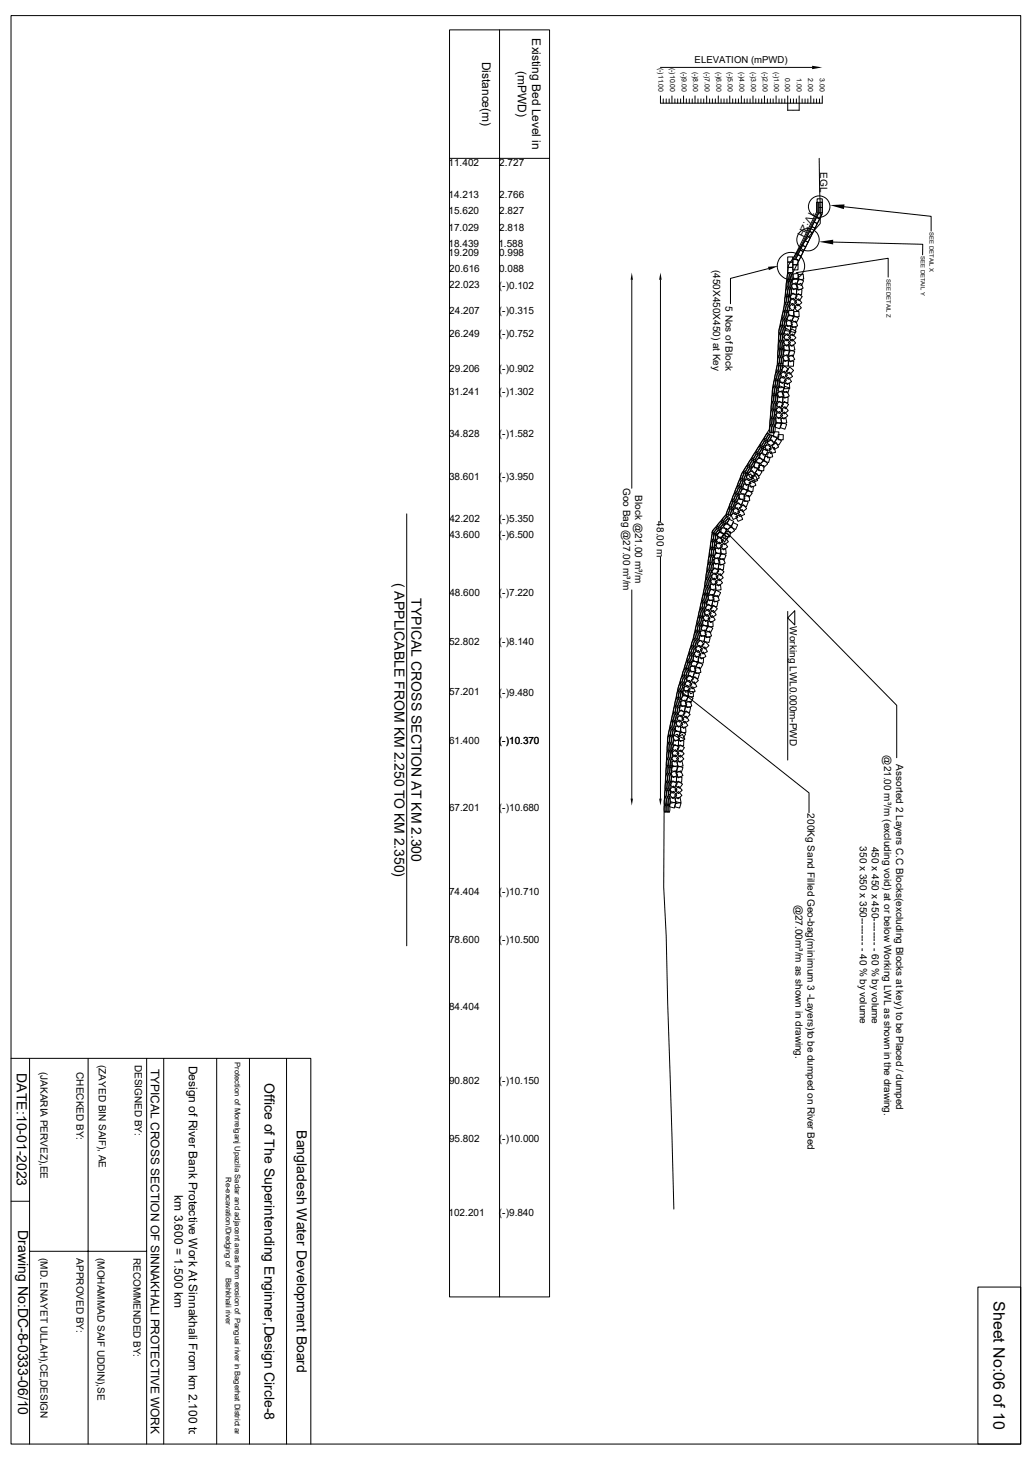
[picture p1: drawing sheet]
<svg xmlns="http://www.w3.org/2000/svg" width="297mm" height="420mm" viewBox="0 0 297 420" stroke-linecap="round" stroke-linejoin="round" font-family="sans-serif">
<g fill="none" stroke="#000" stroke-width=".29">
<path d="M3.2 4.5h290.6v410.9h-290.6zM129.4 8.6h28.8v364.5h-28.8zM143.8 8.6v364.5M190.1 19.4h43.6M190.1 27.6v2.1h46.5v-2.1M190.9 28.4v1.3M191.7 28.4v1.3M192.6 28.4v1.3M193.4 27.6v2.1M194.2 28.4v1.3M195 28.4v1.3M195.9 28.4v1.3"/>
<path d="M196.7 27.6v2.1M197.5 28.4v1.3M198.4 28.4v1.3M199.2 28.4v1.3M200 27.6v2.1M200.9 28.4v1.3M201.7 28.4v1.3M202.5 28.4v1.3M203.4 27.6v2.1M204.2 28.4v1.3M205 28.4v1.3M205.9 28.4v1.3"/>
<path d="M206.7 27.6v2.1M207.5 28.4v1.3M208.4 28.4v1.3M209.2 28.4v1.3M210 27.6v2.1M210.9 28.4v1.3M211.7 28.4v1.3M212.5 28.4v1.3M213.4 27.6v2.1M214.2 28.4v1.3M215 28.4v1.3M215.9 28.4v1.3"/>
<path d="M216.7 27.6v2.1M217.5 28.4v1.3M218.4 28.4v1.3M219.2 28.4v1.3M220 27.6v2.1M220.9 28.4v1.3M221.7 28.4v1.3M222.5 28.4v1.3M223.4 27.6v2.1M224.2 28.4v1.3M225 28.4v1.3M225.8 28.4v1.3"/>
<path d="M226.7 27.6v4.1h3.3v-4.1M227.5 28.4v1.3M228.3 28.4v1.3M228.3 31.7h.1M229.2 28.4v1.3M230.8 28.4v1.3M231.7 28.4v1.3M232.5 28.4v1.3M233.3 27.6v2.1M234.2 28.4v1.3M235 28.4v1.3M235.8 28.4v1.3"/>
<path d="M129.4 45.6h28.8M235.2 58.2h-.2v2.8l-6.8 13.7M235.2 57.2h1.4v1h-.9v1.5h.9v1.5h-.9v-1.5h.9v-1.5h-1.4zM235.3 58.2v2.9l-6.7 13.6M235.7 58.2v3l-6.8 13.5M235.8 45.6l.3 18.7-6.1 7.2-3.1 4.7-1.3 12-1.4 6.8-.5 9.8-1.4 6.8-.9 11.9-7.9 12.6-4.6 12-3.9 4.6-2.4 16.7-3 14-4.5 14.6-2.9 14-1.1 19.3-.1 24 .7 13.9 2.2 78.6M236.6 58.2v3.4l-9.9 19.8M243 59.5l25 2.7v4.3M221.1 77.3l-10.9 2.8v7.3M226.7 76.9h1.5v1.5h-1.5zM226.7 75.4h1.5v1.5h-1.5zM226.7 73.9h1.5v1.5h-1.5z"/>
<path d="M226.9 78.5a1.87 1.87 0 0 1-.2 2.1l-.2-.8zM227.4 78.6a1.87 1.87 0 0 1-.2 2.1l-.1-.8zM228 78.6a1.87 1.87 0 0 1-.2 2.2l-.2-.8zM228.2 78.8l1.5-.1 .1 1.4-1.5 .2zM228.2 76.2h1.5v1.4h-1.5zM228.2 74.7h1.5v1.5h-1.5zM228.4 80l1.4 .6-.6 1.4-1.4-.6zM229.2 78.4l26.4-4.1v5.4M229.7 79l1.4-.2 .2 1.5-1.5 .2zM235.7 61.2l.9 .4-.7 1.4-.9-.5-.7 1.4 .9 .4-.6 1.4-1-.5-.6 1.3 .9 .5-.7 1.3-.9-.4-.7 1.3 .9 .5-.6 1.3-.9-.4-.7 1.3 .9 .4-.7 1.4-.9-.5-.6 1.4 .9 .5 .6-1.4-.9-.5 .7-1.3 .9 .4 .7-1.3-.9-.4 .6-1.4 .9 .5 .7-1.4-.9-.4 .7-1.4 .9 .5 .7-1.3-1-.5 .7-1.3 .9 .4 .7-1.3-.9-.5zM239.8 69.6l25.8 .7-.1 3M181.8 80.5v60"/>
<path d="M190.1 80.5v69.5M224.2 98.2a1.93 1.93 0 0 1 0 2.2l-.2-.5zM224.3 96a1.93 1.93 0 0 1 0 2.1l-.2-.4zM224.6 93.8a1.96 1.96 0 0 1-.3 2.1l-.1-1.1zM224.7 98.2a1.93 1.93 0 0 1 0 2.2l-.2-.5zM224.9 96a1.93 1.93 0 0 1 0 2.2l-.2-.5zM225.1 91.7a1.96 1.96 0 0 1-.4 2.1v-1.1zM225.2 93.9a1.96 1.96 0 0 1-.4 2.2v-1.1zM225.3 98.3a1.93 1.93 0 0 1 0 2.1l-.2-.5zM225.4 98.5l1.1-1 1 1.1-1.1 1zM225.4 96.1a1.93 1.93 0 0 1 0 2.1l-.2-.5zM225.5 97l1.1-1 1 1.1-1.1 1z"/>
<path d="M225.5 99.4l1.4-.3 .3 1.5-1.4 .3zM225.6 89.5a1.96 1.96 0 0 1-.4 2.1v-1.1zM225.6 91.8a1.96 1.96 0 0 1-.3 2.1v-1.1zM225.7 94.1a1.96 1.96 0 0 1-.3 2.1l-.1-1.1zM226 87.3a1.96 1.96 0 0 1-.3 2.2l-.1-1.2zM226.1 89.6a1.96 1.96 0 0 1-.3 2.1l-.1-1.1zM226.1 85.1a1.72 1.72 0 0 1 0 1.9v.2a1.72 1.72 0 0 1 0-1.9zM226.1 92.5l1.5-.5 .4 1.5-1.4 .4zM226.2 91.9a1.96 1.96 0 0 1-.4 2.1v-1.1zM226.2 93.6l1.5 .3-.3 1.4-1.5-.3zM226.4 82.9a1.72 1.72 0 0 1 0 1.9l-.1 .2a1.72 1.72 0 0 1 0-1.9zM226.4 94.5l1.2 .8-.8 1.3-1.2-.8z"/>
<path d="M226.6 80.7a1.72 1.72 0 0 1 0 1.9l-.1 .2a1.72 1.72 0 0 1 0-1.9zM226.6 87.4a1.96 1.96 0 0 1-.4 2.1v-1.1zM226.7 89.7a1.96 1.96 0 0 1-.4 2.1v-1.1zM226.7 85.1a1.72 1.72 0 0 1 0 2v.1a1.72 1.72 0 0 1 0-1.9zM226.9 98.6l1.1-1.1 1 1.2-1.1 1zM226.9 82.9a1.72 1.72 0 0 1 0 2v.1a1.72 1.72 0 0 1 0-1.9zM226.9 89.4l1.5-.1 .1 1.5h-1.5zM226.9 97.1l1.1-1 1.1 1.1-1.1 1zM227 99.5l1.4-.3 .4 1.5-1.5 .3zM227 88.2l1.2-1 .9 1.2-1.1 1zM227.1 90.5l1.3 .7-.6 1.3-1.4-.6zM227.1 87.5a1.96 1.96 0 0 1-.3 2.2l-.1-1.1z"/>
<path d="M227.2 80.7a1.72 1.72 0 0 1 0 2l-.1 .1a1.72 1.72 0 0 1 0-1.9zM227.2 86.7l1.1-.9 1 1.2-1.2 .9zM227.3 85.2a1.72 1.72 0 0 1 0 1.9l-.1 .2a1.72 1.72 0 0 1 0-2zM227.5 83a1.72 1.72 0 0 1 0 1.9l-.1 .2a1.72 1.72 0 0 1 0-2zM227.6 92.8l1.5-.4 .4 1.4-1.4 .4zM227.7 82l1.3-.6 .7 1.3-1.4 .7zM227.7 93.9l1.5 .3-.4 1.5-1.4-.4zM227.7 80.8a1.72 1.72 0 0 1 0 1.9l-.1 .2a1.72 1.72 0 0 1 0-2zM227.8 83l1.5 .2-.1 1.5-1.5-.2zM227.9 94.6l1.2 .8-.8 1.2-1.2-.8zM228.2 84.3l1.2 .9-.8 1.2-1.3-.9zM228.4 89.7l1.5-.1 .1 1.5h-1.5z"/>
<path d="M228.5 88.3l1.2-.9 .9 1.2-1.2 .9zM228.6 90.8l1.3 .7-.7 1.3-1.3-.6zM228.6 86.9l1.2-1 1 1.2-1.2 .9zM229.2 82.1l1.3-.6 .6 1.4-1.3 .6zM229.3 83.2l1.5 .1-.1 1.5-1.5-.1zM229.7 84.5l1.2 .8-.9 1.2-1.2-.9zM229.9 80.2l1.4 .6-.6 1.3-1.4-.5zM222 118a1.61 1.61 0 0 1 .1 1.9l-.1 .2a1.61 1.61 0 0 1 0-1.9zM222.2 115.8a1.61 1.61 0 0 1 .1 1.9l-.1 .2a1.61 1.61 0 0 1-.1-1.9zM222.4 113.6a1.61 1.61 0 0 1 .1 1.9l-.1 .2a1.61 1.61 0 0 1-.1-2zM222.5 111.3a1.61 1.61 0 0 1 .1 2l-.1 .2a1.61 1.61 0 0 1 0-2zM222.6 118a1.61 1.61 0 0 1 .1 2l-.1 .1a1.61 1.61 0 0 1-.1-1.9z"/>
<path d="M222.8 115.8a1.61 1.61 0 0 1 .1 2l-.1 .1a1.61 1.61 0 0 1-.1-1.9zM223 113.6a1.61 1.61 0 0 1 .1 2l-.1 .1a1.61 1.61 0 0 1-.1-1.9zM223 109.2a1.56 1.56 0 0 1-.2 2v.1a1.56 1.56 0 0 1 .1-1.9zM223.1 111.4a1.61 1.61 0 0 1 .1 1.9l-.1 .2a1.61 1.61 0 0 1 0-2zM223.1 119.3l1.2-.9 1 1.1-1.2 1zM223.2 118.1a1.61 1.61 0 0 1 .1 1.9l-.1 .2a1.61 1.61 0 0 1-.1-2zM223.3 117.9l1.1-1 .9 1.1-1.1 1zM223.4 115.9a1.61 1.61 0 0 1 0 1.9v.2a1.61 1.61 0 0 1-.1-2zM223.4 107a1.56 1.56 0 0 1-.1 2l-.1 .1a1.56 1.56 0 0 1 .2-1.9zM223.5 113.7a1.61 1.61 0 0 1 .1 1.9l-.1 .2a1.61 1.61 0 0 1-.1-2zM223.6 109.3a1.56 1.56 0 0 1-.2 2l-.1 .1a1.56 1.56 0 0 1 .2-1.9zM223.6 113.1l1.4-.7 .6 1.4-1.3 .6z"/>
<path d="M223.7 111.5a1.61 1.61 0 0 1 .1 1.9l-.1 .2a1.61 1.61 0 0 1-.1-2zM223.9 104.9a1.56 1.56 0 0 1-.2 1.9l-.1 .2a1.56 1.56 0 0 1 .2-2zM223.9 114.1l1.4 .2-.1 1.4-1.5-.1zM224 102.6a1.93 1.93 0 0 1 0 2.2l-.2-.5zM224 107.1a1.56 1.56 0 0 1-.2 2l-.1 .2a1.56 1.56 0 0 1 .2-2zM224.1 100.4a1.93 1.93 0 0 1 0 2.2l-.2-.5zM224.1 109.4a1.56 1.56 0 0 1-.2 2v.1a1.56 1.56 0 0 1 .1-1.9zM224.2 110.1l1.5-.2 .1 1.6h-1.5zM224.2 109.1l1.3-.9 .8 1.3-1.2 .8zM224.2 115.4l1.3 .8-.9 1.3-1.2-.9zM224.3 111l1.4 .5-.5 1.4-1.4-.5zM224.5 104.9a1.56 1.56 0 0 1-.2 2l-.1 .2a1.56 1.56 0 0 1 .2-2z"/>
<path d="M224.5 102.7a1.93 1.93 0 0 1 0 2.1l-.2-.4zM224.5 107.6l1.3-.8 .8 1.2-1.2 .8zM224.6 107.2a1.56 1.56 0 0 1-.2 2l-.1 .1a1.56 1.56 0 0 1 .2-1.9zM224.6 119.5l1.2-1 .9 1.1-1.1 1zM224.7 100.4a1.93 1.93 0 0 1 0 2.2l-.2-.5zM224.7 117.9l1.2-.9 1 1.1-1.2 1zM225 105.1a1.56 1.56 0 0 1-.2 1.9l-.1 .2a1.56 1.56 0 0 1 .2-2zM225.1 102.7a1.93 1.93 0 0 1 0 2.1l-.2-.4zM225.1 113.2l1.4-.6 .7 1.3-1.4 .7zM225.2 100.5a1.93 1.93 0 0 1 0 2.1l-.2-.4zM225.2 102.7l1.3-.7 .7 1.3-1.3 .7zM225.3 114.3h1.5l-.1 1.6-1.5-.2z"/>
<path d="M225.4 103.7l1.5 .1v1.5l-1.6-.1zM225.7 110.4l1.5-.2 .1 1.6h-1.5zM225.7 109.4l1.2-.9 .9 1.3-1.2 .8zM225.7 115.5l1.2 .8-.8 1.3-1.2-.8zM225.8 100.6l1.4 .4-.4 1.5-1.5-.5zM225.8 105.3l1.1 1-1 1.1-1.1-1zM225.8 111.1l1.4 .5-.5 1.4-1.4-.5zM226 107.9l1.2-.8 .9 1.2-1.2 .8zM226.7 102.8l1.3-.7 .7 1.3-1.3 .7zM226.9 103.8l1.5 .1-.1 1.5-1.4-.1zM227.3 100.7l1.4 .4-.4 1.4-1.4-.4zM227.3 105.6l1.1 1-1 1.1-1.1-1z"/>
<path d="M212.1 140l.2-.1a1.63 1.63 0 0 1-.5 1.9l-.1 .1a1.63 1.63 0 0 1 .4-1.9zM212.9 137.9l.2-.1a1.63 1.63 0 0 1-.5 1.9l-.1 .1a1.63 1.63 0 0 1 .4-1.9zM213.5 138.1l.1-.1a1.63 1.63 0 0 1-.5 1.9l-.1 .1a1.63 1.63 0 0 1 .5-1.9zM213.7 135.8l.2-.1a1.63 1.63 0 0 1-.5 1.9l-.1 .2a1.63 1.63 0 0 1 .4-2zM214 139.2l1.4 .2-.1 1.5-1.5-.2zM214.1 138.2a1.63 1.63 0 0 1-.4 1.9l-.2 .2a1.63 1.63 0 0 1 .5-2zM214.2 138.3l1.3-.6 .7 1.4-1.4 .6zM214.4 135.9a1.63 1.63 0 0 1-.4 1.9l-.2 .2a1.63 1.63 0 0 1 .5-1.9zM214.7 136.9l1.4-.6 .6 1.4-1.4 .6zM214.8 134.2l.3-.3a1.89 1.89 0 0 1-1.1 1.8zM214.8 136.3l.1-.2a1.63 1.63 0 0 1-.4 1.9l-.2 .2a1.63 1.63 0 0 1 .5-1.9zM215.2 136.1l1.3-.7 .8 1.3-1.4 .7z"/>
<path d="M215.3 134.5l.3-.3a1.89 1.89 0 0 1-1.1 1.8zM215.3 139.8l1.5 .2-.1 1.4-1.5-.1zM215.6 138.9l1.3-.7 .7 1.4-1.4 .6zM215.8 134.8l.3-.3a1.89 1.89 0 0 1-1.1 1.8zM216 132.3l.3-.3a1.89 1.89 0 0 1-1.1 1.8zM216.1 137.5l1.4-.7 .6 1.4-1.4 .6zM216.5 132.6l.3-.2a1.89 1.89 0 0 1-1.2 1.8zM216.5 136.9l1.3-.7 .7 1.3-1.3 .7zM216.8 134.1l1.3 .8-.8 1.2-1.3-.7zM217 132.9l.3-.2a1.89 1.89 0 0 1-1.1 1.8zM217.1 133.1h1.5l-.1 1.5h-1.5zM217.2 130.4l.3-.2a1.89 1.89 0 0 1-1.1 1.8z"/>
<path d="M217.6 132.5l1.1-1 1 1.1-1.1 1zM217.6 130.7l.4-.2a1.89 1.89 0 0 1-1.2 1.7zM218.1 134.9l1.2 .8-.8 1.2-1.2-.8zM218.1 131l.4-.2a1.89 1.89 0 0 1-1.2 1.7zM218.4 128.6l.3-.3a1.89 1.89 0 0 1-1.1 1.8zM218.4 133.9h1.5l-.1 1.5h-1.5zM218.8 133.3l1.1-1 1 1.1-1.1 1.1zM218.9 130.4l1.4 .4-.4 1.4-1.4-.4zM219 128.7l.2-.1a1.89 1.89 0 0 1-1.2 1.8zM219.3 129.2l.3-.3a1.89 1.89 0 0 1-1.1 1.8zM219.3 129.5l1.5-.3 .3 1.4-1.4 .3zM219.5 126.7l.4-.3a1.89 1.89 0 0 1-1.2 1.8z"/>
<path d="M220 127l.3-.3a1.89 1.89 0 0 1-1.1 1.8zM220.1 128.2l1.5-.3 .3 1.5-1.5 .3zM220.2 131.2l1.4 .4-.4 1.5-1.4-.5zM220.5 127.3l.3-.3a1.89 1.89 0 0 1-1.1 1.8zM220.6 130.3l1.4-.3 .4 1.4-1.5 .3zM220.7 124.8l.3-.3a1.89 1.89 0 0 1-1.1 1.8zM220.8 127.2l1.3-.7 .7 1.3-1.3 .7zM221.2 125.1l.3-.3a1.89 1.89 0 0 1-1.1 1.8zM221.4 129l1.4-.3 .4 1.4-1.5 .4zM221.7 125.4l.3-.3a1.89 1.89 0 0 1-1.1 1.8zM221.7 122.4a1.61 1.61 0 0 1 .1 1.9l-.1 .2a1.61 1.61 0 0 1-.1-1.9zM221.9 120.2a1.61 1.61 0 0 1 .1 1.9l-.1 .2a1.61 1.61 0 0 1-.1-1.9z"/>
<path d="M222.1 128l1.3-.7 .7 1.3-1.3 .7zM222.2 122.4a1.61 1.61 0 0 1 .1 2l-.1 .1a1.61 1.61 0 0 1 0-1.9zM222.4 125.2l1.2 .8-.8 1.3-1.2-.8zM222.4 120.2a1.61 1.61 0 0 1 .1 2l-.1 .1a1.61 1.61 0 0 1-.1-1.9zM222.7 124.2h1.5l-.1 1.6-1.5-.1zM222.8 122.5a1.61 1.61 0 0 1 .1 1.9l-.1 .2a1.61 1.61 0 0 1 0-2zM223 120.3a1.61 1.61 0 0 1 .1 1.9l-.1 .2a1.61 1.61 0 0 1-.1-2zM223.2 120.3l1.5-.3 .3 1.5-1.5 .3zM223.5 121.5l1.4 .5-.5 1.4-1.4-.5zM223.6 126l1.3 .8-.8 1.3-1.3-.8zM223.9 125l1.5 .1v1.4h-1.5zM224.7 120.4l1.4-.3 .3 1.5-1.4 .3z"/>
<path d="M225 121.6l1.4 .4-.5 1.5-1.4-.5zM117.1 147.8v124.3M204.2 159.9a1.95 1.95 0 0 1-.2 2.2l-.2-.8zM204.6 157.7a1.95 1.95 0 0 1-.3 2.2l-.1-.8zM204.8 160a1.95 1.95 0 0 1-.3 2.1l-.1-.8zM204.9 155.5a1.95 1.95 0 0 1-.3 2.2l-.1-.8zM205.1 157.8a1.95 1.95 0 0 1-.2 2.2l-.2-.8zM205.2 153.3a1.95 1.95 0 0 1-.3 2.2l-.1-.8zM205.4 152.3l.8-.7a1.62 1.62 0 0 1-1.1 1.6l-.2 .1zM205.4 155.6a1.95 1.95 0 0 1-.3 2.2l-.1-.8zM205.7 157.9a1.95 1.95 0 0 1-.3 2.2l-.1-.8zM205.7 153.4a1.95 1.95 0 0 1-.2 2.2l-.1-.8z"/>
<path d="M205.9 152.7l.8-.7a1.62 1.62 0 0 1-1.1 1.6l-.2 .1zM205.9 156.8l1.2-.9 .8 1.2-1.1 .9zM205.9 157.8l1.4-.2 .2 1.5-1.5 .2zM206 155.7a1.95 1.95 0 0 1-.3 2.2l-.1-.8zM206.1 155.3l1.2-.9 .9 1.2-1.2 .9zM206.1 158.9l1.4 .6-.6 1.4-1.4-.6zM206.3 153l.8-.6a1.62 1.62 0 0 1-1.1 1.6l-.2 .1zM206.3 153.5a1.95 1.95 0 0 1-.3 2.2l-.1-.8zM206.8 150.6l.8-.7a1.62 1.62 0 0 1-1 1.6l-.3 .1zM207.2 152.8l1.2 .9-1 1.2-1.2-1zM207.2 153l1.2 .8-.9 1.2-1.2-.9zM207.3 151l.8-.7a1.62 1.62 0 0 1-1.1 1.6l-.2 .1z"/>
<path d="M207.3 157l1.2-.9 .9 1.2-1.2 .9zM207.3 158l1.5-.2 .2 1.5-1.5 .2zM207.6 155.5l1.1-.9 .9 1.2-1.2 .9zM207.6 159.1l1.4 .6-.6 1.4-1.4-.6zM207.6 151.8l1.5 .3-.2 1.4-1.5-.2zM207.7 151.3l.8-.7a1.62 1.62 0 0 1-1.1 1.6l-.2 .1zM208.2 151.3l1.2-.8 .9 1.2-1.3 .9zM208.2 148.9l.8-.7a1.62 1.62 0 0 1-1 1.6l-.3 .1zM208.4 153.7l1.1 1-.9 1.1-1.2-.9zM208.7 149.2l.8-.7a1.62 1.62 0 0 1-1.1 1.7h-.2zM208.7 153.2l1.1 .9-.8 1.1-1.2-.9zM208.8 152.8l1.5 .2-.3 1.5-1.4-.2z"/>
<path d="M209.1 149.6l.8-.7a1.62 1.62 0 0 1-1 1.6l-.3 .1zM209.3 153.3l48.8 49.6v15.1M209.3 152.3l1.3-.9 .8 1.3-1.2 .8zM209.7 146.2l.1-.2a1.63 1.63 0 0 1-.4 2l-.1 .1a1.63 1.63 0 0 1 .4-1.9zM209.8 149.4l1.4 .6-.7 1.3-1.3-.6zM210.3 146.4l.1-.1a1.63 1.63 0 0 1-.5 1.9l-.1 .1a1.63 1.63 0 0 1 .5-1.9zM210.4 148.1l1.4-.7 .5 1.4-1.3 .6zM210.5 144.1l.2-.1a1.63 1.63 0 0 1-.5 1.9l-.1 .1a1.63 1.63 0 0 1 .4-1.9zM210.8 146.6l.1-.1a1.63 1.63 0 0 1-.5 1.9l-.1 .1a1.63 1.63 0 0 1 .5-1.9zM210.9 146.7l1.4-.7 .6 1.4-1.4 .6zM210.9 150.3l1.4 .7-.6 1.3-1.4-.6zM211.1 144.3l.1-.1a1.63 1.63 0 0 1-.5 1.9l-.1 .1a1.63 1.63 0 0 1 .5-1.9z"/>
<path d="M211.3 142l.2-.1a1.63 1.63 0 0 1-.5 1.9l-.1 .1a1.63 1.63 0 0 1 .4-1.9zM211.4 145.5l1.2-.9 .9 1.2-1.2 .9zM211.6 144.5l.1-.1a1.63 1.63 0 0 1-.5 1.9l-.1 .1a1.63 1.63 0 0 1 .5-1.9zM211.8 148.6l1.3-.6 .6 1.4-1.3 .6zM211.9 142.2l.1-.1a1.63 1.63 0 0 1-.5 1.9l-.1 .1a1.63 1.63 0 0 1 .5-1.9zM212.3 147.2l1.4-.6 .6 1.4-1.4 .6zM212.5 142.3a1.63 1.63 0 0 1-.5 1.9l-.1 .2a1.63 1.63 0 0 1 .5-1.9zM212.6 143.3l1.4 .5-.6 1.4-1.4-.5zM212.7 140.2l.1-.1a1.63 1.63 0 0 1-.5 1.9l-.1 .1a1.63 1.63 0 0 1 .5-1.9zM212.7 142.2l1.5-.2 .2 1.5-1.5 .2zM212.8 146.1l1.2-.9 .9 1.1-1.2 .9zM213.3 140.3a1.63 1.63 0 0 1-.4 1.9l-.2 .1a1.63 1.63 0 0 1 .5-1.9z"/>
<path d="M213.9 140.4l1.2 .9-.9 1.2-1.2-.9zM214 143.8l1.3 .6-.5 1.4-1.4-.6zM214.1 142.8l1.5-.3 .2 1.5-1.5 .3zM215.3 141l1.2 .9-.9 1.1-1.2-.8zM181.8 169.7v60M190.1 160.2v69.5M200.6 179.5a1.89 1.89 0 0 1-.4 2.2v-1.1zM201.1 177.4a1.89 1.89 0 0 1-.4 2.1v-1.1zM201.2 179.7a1.89 1.89 0 0 1-.4 2.1v-1.1zM201.5 175.2a1.89 1.89 0 0 1-.3 2.1v-1.1zM201.6 177.5a1.89 1.89 0 0 1-.3 2.1v-1.1zM201.7 179.8a1.89 1.89 0 0 1-.4 2.1v-1.1z"/>
<path d="M202 173a1.89 1.89 0 0 1-.4 2.1v-1.1zM202.1 175.3a1.89 1.89 0 0 1-.4 2.1v-1.1zM202.2 177.6a1.89 1.89 0 0 1-.4 2.1v-1.1zM202.2 178.5l1.5-.1 .1 1.6h-1.5zM202.3 177.5l1.2-.8 .8 1.3-1.2 .8zM202.4 179.7l1.3 .7-.7 1.3-1.3-.7zM202.5 170.9a1.89 1.89 0 0 1-.4 2.1v-1.1zM202.6 173.1a1.89 1.89 0 0 1-.4 2.2v-1.1zM202.6 176.1l1.3-.8 .8 1.2-1.3 .8zM202.6 175.4a1.89 1.89 0 0 1-.3 2.1v-1.1zM203 168.7a1.89 1.89 0 0 1-.4 2.1v-1.1zM203.1 171a1.89 1.89 0 0 1-.4 2.1v-1.1z"/>
<path d="M203.1 173.3a1.89 1.89 0 0 1-.4 2.1v-1.1zM203.3 166.5a1.95 1.95 0 0 1-.3 2.2l-.1-.8zM203.5 168.8a1.89 1.89 0 0 1-.3 2.1v-1.1zM203.6 164.3a1.95 1.95 0 0 1-.3 2.2l-.1-.8zM203.6 171.1a1.89 1.89 0 0 1-.4 2.1v-1.1zM203.7 171.4l1.4-.4 .4 1.4-1.4 .4zM203.7 178.9l1.4-.1 .1 1.5h-1.4zM203.7 172.5l1.4 .3-.2 1.5-1.5-.4zM203.8 177.9l1.2-.8 .8 1.2-1.2 .8zM203.8 166.6a1.95 1.95 0 0 1-.2 2.1l-.1-.8zM203.9 162.1a1.95 1.95 0 0 1-.2 2.2l-.2-.9zM203.9 173.8l1.1 1-1 1.1-1.1-1z"/>
<path d="M204 176.4l1.3-.8 .8 1.3-1.2 .8zM204.1 169a1.89 1.89 0 0 1-.4 2.1v-1.1zM204.1 164.4a1.95 1.95 0 0 1-.2 2.1l-.1-.8zM204.3 167.2l1.3-.9 .9 1.2-1.2 .9zM204.4 166.7a1.95 1.95 0 0 1-.3 2.1l-.1-.8zM204.4 168.1l1.5-.1 .1 1.5-1.4 .1zM204.5 162.2a1.95 1.95 0 0 1-.3 2.1l-.1-.8zM204.6 165.7l1.2-.9 .9 1.2-1.2 .9zM204.6 169.5l1.3 .6-.7 1.3-1.3-.6zM204.7 164.5a1.95 1.95 0 0 1-.2 2.1l-.2-.8zM205 162.3a1.95 1.95 0 0 1-.2 2.1l-.2-.8zM205.1 171.7l1.4-.4 .5 1.4-1.4 .5z"/>
<path d="M205.1 172.8l1.5 .3-.3 1.5-1.4-.3zM205.3 161l1.4-.6 .5 1.4-1.3 .5zM205.4 160.1a1.95 1.95 0 0 1-.3 2.1l-.1-.8zM205.4 174.1l1.1 1-1.1 1.1-1.1-1zM205.4 162l1.5 .3-.2 1.4-1.5-.2zM205.7 163.3l1.2 1-.9 1.1-1.2-.9zM205.8 167.4l1.3-.9 .8 1.2-1.1 .9zM205.9 168.4l1.4-.2 .2 1.5-1.5 .1zM206 169.8l1.4 .7-.7 1.3-1.3-.7zM206.1 165.9l1.2-.9 .9 1.2-1.2 .9zM206.8 161.2l1.4-.5 .5 1.3-1.4 .6zM206.9 162.3l1.5 .2-.2 1.5-1.5-.3z"/>
<path d="M207.2 163.5l1.2 1-1 1.1-1.2-.9zM226.7 175.9v42.8M228.7 175.7v4.1l-2-2zM195.2 198.7a1.96 1.96 0 0 1-.4 2.1v-1.1zM195.7 198.8a1.96 1.96 0 0 1-.3 2.1l-.1-1.1zM195.7 196.6a1.52 1.52 0 0 1-.3 1.9l-.1 .1a1.52 1.52 0 0 1 .4-1.9zM195.9 198.8l36.9 29.3v5.7M196.3 198.9a1.96 1.96 0 0 1-.4 2.1v-1.1zM196.3 196.8a1.52 1.52 0 0 1-.3 1.9l-.1 .1a1.52 1.52 0 0 1 .3-1.9zM196.4 194.5a1.52 1.52 0 0 1-.4 1.9v.1a1.52 1.52 0 0 1 .3-1.9zM196.6 198.7l1.4-.1 .1 1.5-1.5 .1zM196.6 197.9l1.4-.8 .6 1.4-1.3 .7z"/>
<path d="M196.7 199.9l1.3 .6-.6 1.4-1.4-.7zM196.8 196.9a1.52 1.52 0 0 1-.3 1.9l-.1 .2a1.52 1.52 0 0 1 .4-1.9zM196.9 194.6a1.52 1.52 0 0 1-.3 2l-.1 .1a1.52 1.52 0 0 1 .3-1.9zM197 192.4a1.52 1.52 0 0 1-.3 1.9l-.1 .1a1.52 1.52 0 0 1 .3-1.9zM197.1 196.4l1.3-.7 .7 1.3-1.3 .7zM197.4 195.2l1.1-1 1.1 1.1-1.1 1zM197.5 194.8a1.52 1.52 0 0 1-.4 1.9v.1a1.52 1.52 0 0 1 .3-1.9zM197.6 192.5a1.52 1.52 0 0 1-.4 1.9l-.1 .2a1.52 1.52 0 0 1 .4-1.9zM197.7 190.2a1.52 1.52 0 0 1-.3 2l-.1 .1a1.52 1.52 0 0 1 .3-1.9zM198 199l1.5-.1 .1 1.5-1.5 .1zM198 198.3l1.4-.7 .7 1.3-1.3 .7zM198.1 192.7a1.52 1.52 0 0 1-.3 1.9l-.1 .1a1.52 1.52 0 0 1 .3-1.9z"/>
<path d="M198.2 190.4a1.52 1.52 0 0 1-.3 1.9l-.1 .1a1.52 1.52 0 0 1 .3-1.9zM198.3 188.1a1.52 1.52 0 0 1-.3 1.9l-.1 .2a1.52 1.52 0 0 1 .3-1.9zM198.5 192.9l1.4 .4-.5 1.5-1.4-.4zM198.5 191.9l1.4-.4 .4 1.5-1.5 .3zM198.5 196.8l1.3-.7 .7 1.4-1.3 .7zM198.8 190.6a1.52 1.52 0 0 1-.4 1.9l-.1 .1a1.52 1.52 0 0 1 .4-1.9zM198.9 188.3a1.52 1.52 0 0 1-.4 1.9v.1a1.52 1.52 0 0 1 .3-1.9zM198.9 195.7l1.1-1.1 1 1.1-1.1 1.1zM199 186a1.52 1.52 0 0 1-.4 1.9l-.1 .1a1.52 1.52 0 0 1 .4-1.9zM199.4 188.5a1.52 1.52 0 0 1-.3 1.9l-.1 .1a1.52 1.52 0 0 1 .3-1.9zM199.5 186.2a1.52 1.52 0 0 1-.3 1.9l-.1 .1a1.52 1.52 0 0 1 .3-1.9zM199.5 188.8h1.5v1.5h-1.5z"/>
<path d="M199.6 189.9l1.2 .9-.7 1.2-1.3-.8zM199.6 183.9a1.52 1.52 0 0 1-.3 1.9l-.1 .1a1.52 1.52 0 0 1 .3-1.9zM199.7 187.8l1.3-.7 .7 1.3-1.3 .7zM199.9 192.3l1.5-.4 .3 1.5-1.5 .4zM199.9 193.3l1.4 .5-.4 1.4-1.5-.4zM200.1 186.4a1.52 1.52 0 0 1-.4 1.9l-.1 .1a1.52 1.52 0 0 1 .4-1.9zM200.1 186.4l1.3-.7 .7 1.3-1.3 .7zM200.2 181.7a1.89 1.89 0 0 1-.4 2.1v-1.1zM200.2 184.1a1.52 1.52 0 0 1-.4 1.9l-.1 .1a1.52 1.52 0 0 1 .4-1.9zM200.5 185.2l1.1-1 1 1.1-1.1 1zM200.7 181.8a1.89 1.89 0 0 1-.4 2.1v-1.1zM200.7 184.2a1.52 1.52 0 0 1-.3 1.9l-.1 .2a1.52 1.52 0 0 1 .3-1.9z"/>
<path d="M201 189.2l1.5 .1-.1 1.5-1.5-.1zM201 190.4l1.3 .8-.8 1.2-1.3-.7zM201.1 188.3l1.3-.8 .8 1.3-1.4 .8zM201.3 181.9a1.89 1.89 0 0 1-.4 2.2v-1.1zM201.4 181.7l1.4-.5 .5 1.5-1.5 .4zM201.5 182.8l1.4 .2-.3 1.5-1.5-.3zM201.5 186.8l1.4-.7 .7 1.4-1.3 .6zM201.9 185.7l1.1-1.1 1 1.1-1.1 1zM202.9 182l1.4-.5 .5 1.5-1.5 .4zM202.9 183l1.5 .4-.4 1.4-1.4-.3zM203.8 180l1.3 .7-.6 1.3-1.4-.6zM192 218.3a1.93 1.93 0 0 1 0 2.2l-.2-.5z"/>
<path d="M192.1 216.1a1.93 1.93 0 0 1 0 2.2l-.2-.5zM192.2 213.9a1.93 1.93 0 0 1 0 2.1l-.2-.4zM192.4 211.7a1.93 1.93 0 0 1 0 2.1l-.2-.4zM192.6 218.4a1.93 1.93 0 0 1 0 2.1l-.2-.5zM192.7 216.1a1.93 1.93 0 0 1 0 2.2l-.2-.5zM192.8 213.9a1.93 1.93 0 0 1 0 2.2l-.2-.5zM192.9 209.5a1.96 1.96 0 0 1-.4 2.2v-1.1zM192.9 211.7a1.93 1.93 0 0 1 0 2.2l-.2-.5zM193.1 218.4a1.93 1.93 0 0 1 0 2.1l-.2-.5zM193.2 218.1l1.1-1 1 1.2-1.1 .9zM193.3 216.2a1.93 1.93 0 0 1 0 2.1l-.3-.5zM193.3 216.7l1.1-1.1 1 1.1-1.1 1.1z"/>
<path d="M193.3 219.1l1.5-.3 .3 1.5-1.5 .3zM193.3 207.3a1.96 1.96 0 0 1-.3 2.2v-1.1zM193.4 214a1.93 1.93 0 0 1 0 2.1l-.2-.5zM193.4 209.6a1.96 1.96 0 0 1-.3 2.2l-.1-1.1zM193.5 211.8a1.93 1.93 0 0 1 0 2.1l-.2-.5zM193.6 211.9l1.3-.7 .7 1.4-1.3 .6zM193.8 205.2a1.96 1.96 0 0 1-.3 2.1l-.1-1.1zM193.8 212.9l1.5 .1-.1 1.5-1.5-.1zM193.9 207.5a1.96 1.96 0 0 1-.4 2.1v-1.1zM194 209.8a1.96 1.96 0 0 1-.4 2.1v-1.1zM194.2 214.2l1.3 .8-.9 1.2-1.2-.8zM194.3 203a1.96 1.96 0 0 1-.4 2.1v-1.1z"/>
<path d="M194.4 205.3a1.96 1.96 0 0 1-.4 2.1v-1.1zM194.4 209l1.5-.1v1.5h-1.5zM194.4 207.6a1.96 1.96 0 0 1-.3 2.1v-1.1zM194.4 208l1.3-.9 .8 1.3-1.3 .8zM194.5 210.1l1.3 .7-.6 1.3-1.4-.6zM194.7 200.9a1.96 1.96 0 0 1-.3 2.1l-.1-1.1zM194.7 218.2l1.1-1 1 1.1-1.1 1zM194.7 206.5l1.3-.8 .8 1.3-1.3 .8zM194.8 216.7l1.1-1 1 1.1-1.1 1zM194.8 203.2a1.96 1.96 0 0 1-.3 2.1l-.1-1.1zM194.8 219.2l1.5-.3 .3 1.4-1.5 .3zM194.9 205.4a1.96 1.96 0 0 1-.3 2.2l-.1-1.1z"/>
<path d="M195.1 212l1.3-.7 .7 1.3-1.4 .7zM195.2 201a1.96 1.96 0 0 1-.3 2.1v-1.1zM195.3 213l1.5 .1-.1 1.5-1.5-.1zM195.4 203.3a1.96 1.96 0 0 1-.4 2.1v-1.1zM195.7 214.2l1.3 .9-.9 1.2-1.2-.8zM195.7 201.8l1.5-.4 .5 1.4-1.5 .5zM195.8 201.1a1.96 1.96 0 0 1-.3 2.1v-1.1zM195.8 202.9l1.5 .3-.3 1.5-1.5-.3zM195.8 209.3l1.5-.1 .1 1.5-1.5 .1zM195.9 208.3l1.2-.8 .9 1.2-1.3 .8zM196 210.4l1.3 .7-.7 1.3-1.3-.6zM196 204.2l1.1 1-1 1.1-1.1-1z"/>
<path d="M196.2 206.8l1.2-.8 .9 1.3-1.3 .8zM197.2 202.1l1.5-.4 .4 1.4-1.4 .5zM197.3 203.2l1.5 .3-.4 1.5-1.4-.3zM197.5 204.5l1.1 1-1 1.1-1.1-1zM198.2 200.2l1.3 .6-.7 1.4-1.3-.7zM191.3 231.6a1.82 1.82 0 0 1 0 2.1l-.2-.7zM191.4 229.4a1.93 1.93 0 0 1 0 2.1l-.2-.4zM191.5 227.2a1.93 1.93 0 0 1 0 2.1l-.2-.4zM191.6 225a1.93 1.93 0 0 1 0 2.1l-.2-.4zM191.8 222.8a1.93 1.93 0 0 1 0 2.1l-.2-.4zM191.9 220.5a1.93 1.93 0 0 1 0 2.2l-.2-.5zM191.9 231.6a1.82 1.82 0 0 1 0 2.1l-.2-.7z"/>
<path d="M192 229.4a1.93 1.93 0 0 1 0 2.2l-.2-.5zM192.1 227.2a1.93 1.93 0 0 1 0 2.2l-.2-.5zM192.2 225a1.93 1.93 0 0 1 0 2.1l-.2-.4zM192.3 222.8a1.93 1.93 0 0 1 0 2.1l-.2-.4zM192.4 220.6a1.93 1.93 0 0 1 0 2.1l-.2-.5zM192.4 231.6a1.82 1.82 0 0 1 0 2.1l-.1-.7zM192.5 229.4a1.93 1.93 0 0 1 0 2.2l-.2-.5zM192.7 227.2a1.93 1.93 0 0 1 0 2.2l-.3-.5zM192.7 228.6l1.1-1 1 1.1-1.1 1zM192.7 227.1l1.1-1 1.1 1.1-1.2 1zM192.7 229.6l1.5-.3 .3 1.5-1.5 .3zM192.8 225a1.93 1.93 0 0 1 0 2.2l-.2-.5z"/>
<path d="M192.9 222.8a1.93 1.93 0 0 1 0 2.2l-.2-.5zM193 220.6a1.93 1.93 0 0 1 0 2.2l-.2-.5zM193 222.4l1.4-.7 .6 1.3-1.3 .7zM193 230.6l1.5 .4-.4 1.5-1.4-.4zM193.3 223.4l1.4 .1-.1 1.5-1.4-.1zM193.6 220.3l1.5 .4-.5 1.4-1.4-.4zM193.6 224.6l1.3 .9-.8 1.2-1.3-.8zM194.1 228.7l1.2-1 1 1.1-1.1 1zM194.2 227.2l1.1-1 1 1.1-1.1 1zM194.2 229.7l1.5-.3 .3 1.4-1.4 .3zM194.5 222.4l1.4-.7 .7 1.4-1.4 .7zM194.5 230.6l1.5 .4-.4 1.5-1.5-.4z"/>
<path d="M194.7 223.5l1.6 .1-.1 1.4h-1.6zM195.1 220.3l1.5 .5-.5 1.4-1.5-.5zM195.2 224.7l1.2 .9-.8 1.2-1.2-.8zM3.2 304.5h86.3v110.9M8.5 304.5v110.9M25.4 304.5v110.9M42.2 304.5v110.9M47.1 304.5v110.9M62.4 304.5v110.9M71.8 304.5v110.9M82.5 304.5v110.9M3.2 345.6h5.3"/>
<path d="M8.5 360h33.7M281.4 370.2h12.4v45.2h-12.4z"/>
<circle cx="235.8" cy="59.4" r="3.1"/>
<circle cx="227.6" cy="76.5" r="3.9"/>
<circle cx="232.5" cy="69" r="3.2"/>
</g>
<path d="M233.7 18.9l2.9 .5-2.9 .5zM221 76.7l3-.2-2.7 1.2zM235.7 69.6l4.1-.6v1.3zM238.8 59l4.2-.2-.1 1.4zM181.8 78.4l.4 2.1h-.7zM190.1 78.4l.3 2.1h-.7zM181.5 229.7h.7l-.4 2.1zM189.7 229.7h.7l-.3 2.1z" fill="#000"/>
<text font-size="4.6" x="286" y="374.3" transform="rotate(90 286 374.3)">Sheet No:06 of 10</text>
<g font-size="4">
<text x="113.6" y="167.6" transform="rotate(90 113.6 167.6)">( APPLICABLE FROM KM 2.250 TO KM 2.350)</text>
<text x="118.4" y="172.1" transform="rotate(90 118.4 172.1)">TYPICAL CROSS SECTION AT KM 2.300</text>
<text x="4.8" y="308.8" transform="rotate(90 4.8 308.8)">DATE:10-01-2023</text>
<text x="76.1" y="311.5" transform="rotate(90 76.1 311.5)">Office of The Superintending Enginner,Design Circle-8</text>
<text x="85.4" y="325.1" transform="rotate(90 85.4 325.1)">Bangladesh Water Development Board</text>
<text x="5.2" y="353.9" transform="rotate(90 5.2 353.9)">Drawing No:DC-8-0333-06/10</text>
</g>
<g font-size="3.4">
<text x="153.2" y="11.1" transform="rotate(90 153.2 11.1)">Existing Bed Level in</text>
<text x="138.8" y="17.7" transform="rotate(90 138.8 17.7)">Distance(m)</text>
<text x="149" y="20.4" transform="rotate(90 149 20.4)">(mPWD)</text>
<text x="43.4" y="307.5" transform="rotate(90 43.4 307.5)">TYPICAL CROSS SECTION OF SINNAKHALI PROTECTIVE WORK</text>
<text x="54.3" y="306.6" transform="rotate(90 54.3 306.6)">Design of River Bank Protective Work At Sinnakhali From km 2.100 to</text>
<text x="50.2" y="343.8" transform="rotate(90 50.2 343.8)">km 3.600 = 1.500 km</text>
</g>
<g font-size="2.9">
<text x="129.1" y="47.6">11.402</text>
<text x="143.7" y="47.6">2.727</text>
<text x="236.1" y="49.6" transform="rotate(90 236.1 49.6)">EGL</text>
<text x="129.1" y="57">14.213</text>
<text x="143.7" y="57">2.766</text>
<text x="129.1" y="61.7">15.620</text>
<text x="143.7" y="61.7">2.827</text>
<text x="233" y="60.4" transform="rotate(117 233 60.4)">1V:2H</text>
<text x="129.1" y="66.4">17.029</text>
<text x="129.1" y="71">18.439</text>
<text x="143.4" y="71">1.588</text>
<text x="143.7" y="66.4">2.818</text>
<text x="129.1" y="73.6">19.209</text>
<text x="143.6" y="73.6">0.998</text>
<text x="205.3" y="77.6" transform="rotate(90 205.3 77.6)">(450X450X450) at Key</text>
<text x="129.3" y="78.3">20.616</text>
<text x="129.3" y="83">22.023</text>
<text x="143.6" y="83">(-)0.102</text>
<text x="143.6" y="78.3">0.088</text>
<text x="208.7" y="88.1" transform="rotate(90 208.7 88.1)">5 Nos of Block</text>
<text x="129.3" y="90.3">24.207</text>
<text x="143.6" y="90.3">(-)0.315</text>
<text x="129.3" y="97.1">26.249</text>
<text x="143.6" y="97.1">(-)0.752</text>
<text x="129.3" y="106.9">29.206</text>
<text x="143.6" y="106.9">(-)0.902</text>
<text x="129.2" y="113.7">31.241</text>
<text x="143.6" y="113.7">(-)1.302</text>
<text x="129.2" y="125.6">34.828</text>
<text x="143.6" y="125.6">(-)1.582</text>
<text x="129.2" y="138.2">38.601</text>
<text x="143.6" y="138.2">(-)3.950</text>
<text x="179.4" y="140.3" transform="rotate(90 179.4 140.3)">Goo Bag @27.00 m³/m</text>
<text x="182.8" y="142.5" transform="rotate(90 182.8 142.5)">Block @21.00 m³/m</text>
<text x="189.1" y="150" transform="rotate(90 189.1 150)">48.00 m</text>
<text x="129.3" y="150.2">42.202</text>
<text x="129.3" y="154.8">43.600</text>
<text x="143.6" y="150.2">(-)5.350</text>
<text x="143.6" y="154.9">(-)6.500</text>
<text x="129.3" y="171.4">48.600</text>
<text x="143.6" y="171.5">(-)7.220</text>
<text x="129.2" y="185.5">52.802</text>
<text x="143.6" y="185.5">(-)8.140</text>
<text x="227.3" y="180.1" transform="rotate(90 227.3 180.1)">Working LWL0.000m-PWD</text>
<text x="129.2" y="200.1">57.201</text>
<text x="143.6" y="200.1">(-)9.480</text>
<text x="129.2" y="214.1">61.400</text>
<text x="143.6" y="214.1">(-)10.370</text>
<text x="254.4" y="217.3" transform="rotate(90 254.4 217.3)">@21.00 m³/m (excluding void) at or below Working LWL as shown in the drawing.</text>
<text x="257.9" y="219.8" transform="rotate(90 257.9 219.8)">Assorted 2 Layers C.C Blocks(excluding Blocks at key) to be Placed / dumped</text>
<text x="129.2" y="233.4">67.201</text>
<text x="143.6" y="233.4">(-)10.680</text>
<text x="232.4" y="234" transform="rotate(90 232.4 234)">200Kg Sand Filled Geo-bag(minimum 3 -Layers)to be dumped on River Bed</text>
<text x="247.5" y="243.5" transform="rotate(90 247.5 243.5)">350 x 350 x 350-------- - 40 % by volume</text>
<text x="251" y="243.5" transform="rotate(90 251 243.5)">450 x 450 x 450-------- - 60 % by volume</text>
<text x="129.2" y="257.3">74.404</text>
<text x="143.6" y="257.4">(-)10.710</text>
<text x="228.9" y="260.2" transform="rotate(90 228.9 260.2)">@27.00m³/m as shown in drawing.</text>
<text x="129.2" y="271.3">78.600</text>
<text x="143.6" y="271.4">(-)10.500</text>
<text x="129.2" y="290.7">84.404</text>
<text x="11.6" y="308.4" transform="rotate(90 11.6 308.4)">(JAKARIA PERVEZ),EE</text>
<text x="22" y="308.4" transform="rotate(90 22 308.4)">CHECKED BY:</text>
<text x="28.5" y="306.3" transform="rotate(90 28.5 306.3)">(ZAYED BIN SAIF), AE</text>
<text x="38.8" y="306.3" transform="rotate(90 38.8 306.3)">DESIGNED BY:</text>
<text x="129.2" y="312">90.802</text>
<text x="143.6" y="312">(-)10.150</text>
<text x="129.2" y="328.6">95.802</text>
<text x="143.6" y="328.6">(-)10.000</text>
<text x="129.1" y="349.9">102.201</text>
<text x="143.6" y="349.9">(-)9.840</text>
<text x="11.6" y="361.8" transform="rotate(90 11.6 361.8)">(MD. ENAYET ULLAH),CE,DESIGN</text>
<text x="22" y="362" transform="rotate(90 22 362)">APPROVED BY:</text>
<text x="28.1" y="361.8" transform="rotate(90 28.1 361.8)">(MOHAMMAD SAIF UDDIN),SE</text>
<text x="38.4" y="361.8" transform="rotate(90 38.4 361.8)">RECOMMENDED BY:</text>
</g>
<text font-size="2.8" x="199.9" y="18.1">ELEVATION (mPWD)</text>
<g font-size="2.2">
<text x="67.6" y="305.4" transform="rotate(90 67.6 305.4)">Protection of Morrelganj Upazila Sadar and adjacent areas from erosion of Pangusi river in Bagerhat District and</text>
<text x="65" y="338.6" transform="rotate(90 65 338.6)">Re-excavation/Dredging of</text>
<text x="65" y="367.5" transform="rotate(90 65 367.5)">Bishkhali river</text>
</g>
<g font-size="2">
<text x="189.5" y="19.4" transform="rotate(90 189.5 19.4)">(-)11.00</text>
<text x="192.9" y="19.4" transform="rotate(90 192.9 19.4)">(-)10.00</text>
<text x="196.2" y="20.6" transform="rotate(90 196.2 20.6)">(-)9.00</text>
<text x="199.5" y="20.6" transform="rotate(90 199.5 20.6)">(-)8.00</text>
<text x="202.9" y="20.6" transform="rotate(90 202.9 20.6)">(-)7.00</text>
<text x="206.2" y="20.6" transform="rotate(90 206.2 20.6)">(-)6.00</text>
<text x="209.5" y="20.6" transform="rotate(90 209.5 20.6)">(-)5.00</text>
<text x="212.9" y="20.6" transform="rotate(90 212.9 20.6)">(-)4.00</text>
<text x="216.2" y="20.6" transform="rotate(90 216.2 20.6)">(-)3.00</text>
<text x="219.5" y="20.6" transform="rotate(90 219.5 20.6)">(-)2.00</text>
<text x="222.8" y="20.6" transform="rotate(90 222.8 20.6)">(-)1.00</text>
<text x="226" y="22.6" transform="rotate(90 226 22.6)">0.00</text>
<text x="229.3" y="22.6" transform="rotate(90 229.3 22.6)">1.00</text>
<text x="232.6" y="22.6" transform="rotate(90 232.6 22.6)">2.00</text>
<text x="236" y="22.6" transform="rotate(90 236 22.6)">3.00</text>
</g>
<g font-size="1.7">
<text x="267.5" y="66.8" transform="rotate(90 267.5 66.8)">SEE DETAIL X</text>
<text x="265" y="73.6" transform="rotate(90 265 73.6)">SEE DETAIL Y</text>
<text x="255.1" y="80.2" transform="rotate(90 255.1 80.2)">SEE DETAIL Z</text>
</g>
</svg>
